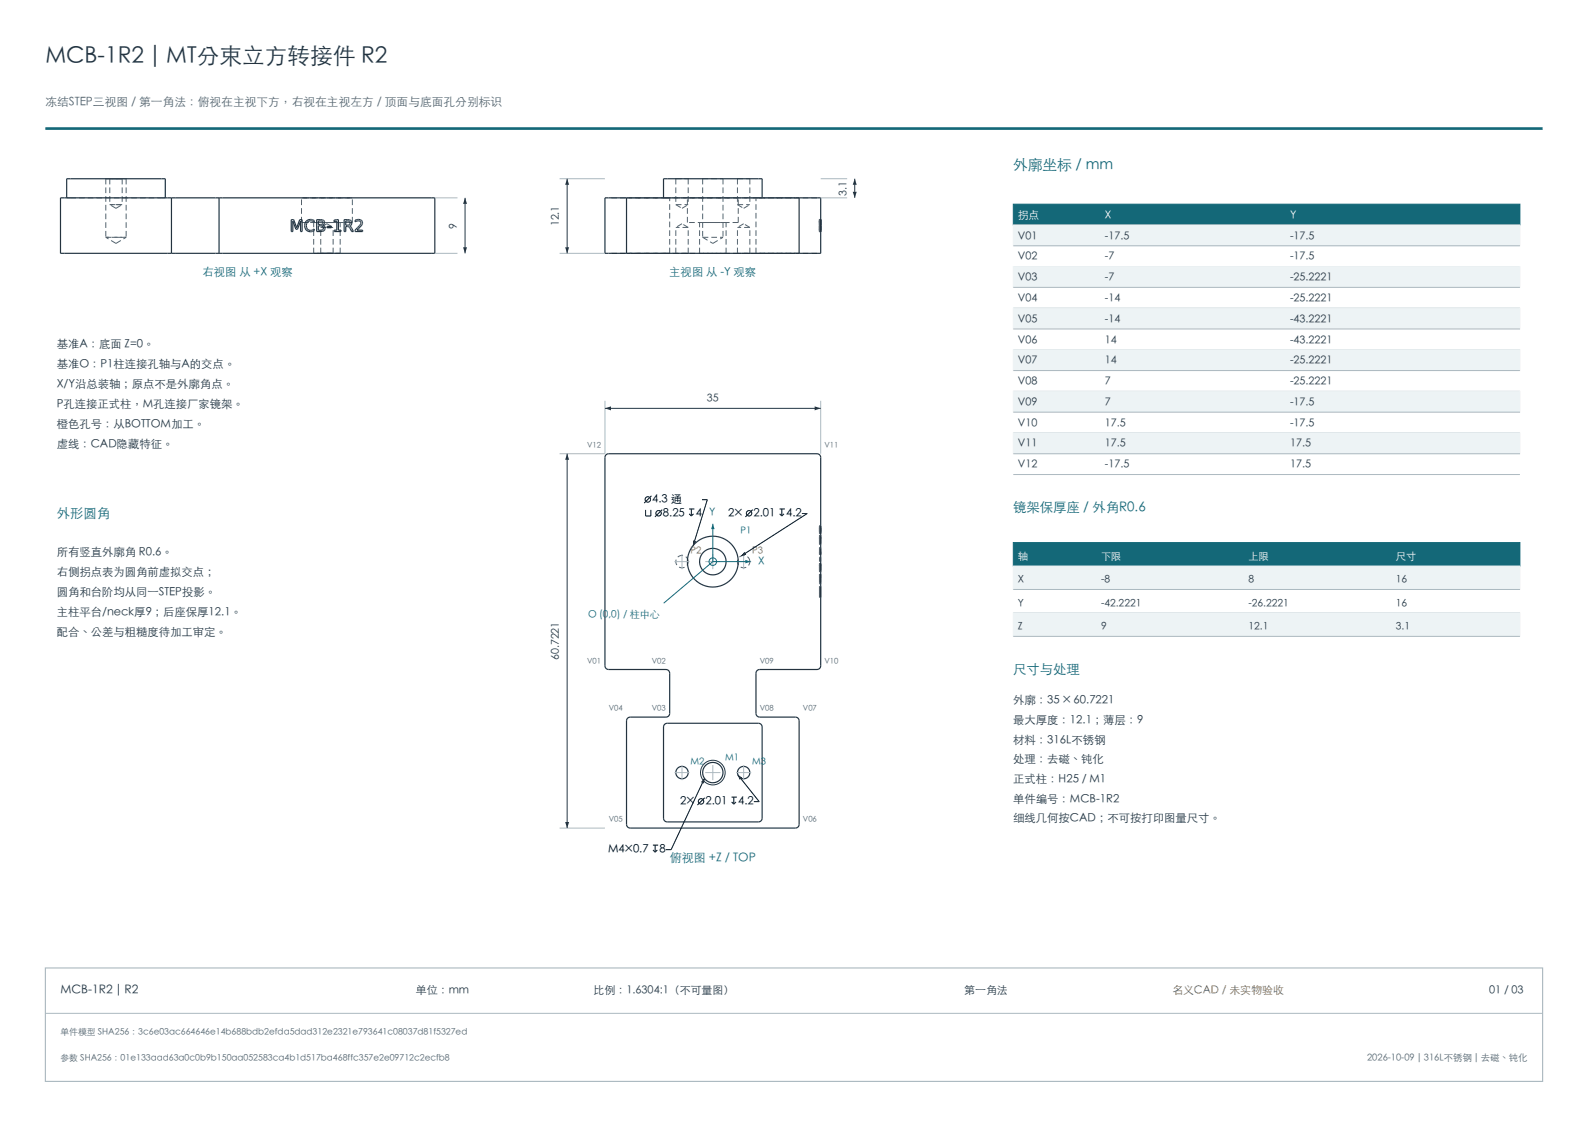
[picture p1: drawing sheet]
<svg xmlns="http://www.w3.org/2000/svg" width="420mm" height="297mm" viewBox="0 0 420 297" stroke-linecap="round" stroke-linejoin="round" font-family="sans-serif">
<path d="M12 34h396" fill="none" stroke="#146878" stroke-width=".7" stroke-linecap="butt"/>
<g fill="none" stroke="#526570" stroke-width=".26" stroke-dasharray="1.5 .8" stroke-linecap="butt">
<path d="M18.6 52.3h-1M18.6 52.3h24.1M28 47.3h2.7M28 47.3v15.5M29 47.3h1.7M29 54.1h1.7M29 47.3v6.8M30.7 47.3h1.6M30.7 47.3h2.7M30.7 54.1h1.6M30.7 55.1l1.6-1M30.7 55.1l-1.7-1"/>
<path d="M32.3 47.3h-3.3M32.3 54.1h-3.3M32.3 47.3v6.8M33.4 47.3h-5.4M33.4 47.3v15.5M43.7 52.3h-1M79.7 52.3h6.8M79.7 58.8h6.8M79.7 58.8v-6.5M83 58.8h3.5M86.5 52.3h6.7M86.5 58.8h3.5"/>
<path d="M86.5 58.8h6.7M86.5 59.2l-1.7 1M86.5 59.2l1.6 1M90 58.8h-7M93.2 52.3h-13.5M93.2 58.8h-13.5M93.2 58.8v-6.5M165.7 52.3h10.4M175.5 52.3h1M176.1 52.3h1M176.1 52.3h-9.4M178.7 47.3h3.3"/>
<path d="M178.7 54.1h3.3M178.7 47.3v6.8M178.7 54.1l1.7 1M180.4 59.2l-1.7 1M180.4 55.1l1.6-1M181.8 58.8v-6.5M182 47.3v6.8M185.8 47.3h5.4M185.8 47.3v15.5M191.2 47.3v15.5M192 58.8h-7M195 47.3h3.3"/>
<path d="M195 54.1h3.3M195 47.3v6.8M195 54.1l1.7 1M195.3 52.3h-13.5M195.3 58.8v-6.5M195.3 58.8h-13.5M196.7 59.2l-1.7 1M196.7 55.1l1.6-1M198.3 47.3v6.8M200.6 52.3h-24.1M200.9 52.3h-1M200.9 52.3h10.5"/>
<path d="M201.6 52.3h-1M210.4 52.3h-9.5M216.1 52.3h-55.1M216.7 58.5v2.1M216.7 58.1v2.1M216.7 58.3v.2M216.7 58.5v.4M216.7 58.9v.2M216.7 59.1v.2M216.7 59.3v.2M216.7 59.5v.1M216.7 59.6v.2"/>
<path d="M216.7 59.8v.3M216.7 58.1v.2M216.7 58.5v.1M216.7 58.6v-.4M216.7 58.2v-.1M216.7 58.1v2.8M216.7 60v.1M216.7 59.9v1.3M216.7 58.3v.3M216.7 58.6v.4M216.7 59v.3M216.7 59.5v.2"/>
<path d="M216.7 59.7v.1M216.7 59.8v.2M216.7 59.9v-.2M216.7 59.7v-.3M216.7 59.4v-.1M216.7 59.3v-.2M216.7 59.1v-.1M216.7 59v-.3M216.7 58.7v-.2M216.7 58.5v-.1M216.7 58.4v.1M216.7 58.5v.2"/>
<path d="M216.7 58.7v-.5M216.7 58.1v-.1M216.7 58v.1M216.7 58.6v.3M216.7 58.7v.4M216.7 59.1v.6M216.7 59.7v.5M216.7 59.7v-.7M216.7 59v-.5M216.7 58.5v-.4M216.7 58.1v.1M216.7 58.2v.1"/>
<path d="M216.7 58.3v.5M216.7 58.8v-.2M216.7 58.6v-.1M216.7 59.9v-.1M216.7 59.8v-.1M216.7 59.7v1.2M216.7 59.1v-.2M216.7 58.9v-.2M216.7 58.7v-.1M216.7 58.4v1M216.7 59.6v-.1M216.7 59.5v-.1"/>
<path d="M216.7 59.4v-.2M216.7 59.2v-.2M216.7 59v-.2M216.7 58.4v1.2M217.1 58.1v2.1M217.1 58.5v2.1M217.1 58.5v-.2M217.1 58.3v-.2M217.1 59.8v-.2M217.1 59.6v-.1M217.1 59.5v-.2M217.1 59.3v-.2"/>
<path d="M217.1 59.1v-.2M217.1 58.9v-.4M217.1 58.6v-.1M217.1 58.5v2.4M217.1 58.1v.1M217.1 58.2v.4M217.1 60v-.2M217.1 59.8v-.1M217.1 59.7v-.2M217.1 59.3v-.3M217.1 59v-.4M217.1 58.6v-.3"/>
<path d="M217.1 59.9v.1M217.1 58.9v-.3M217.1 58.1v-.1M217.1 58v.1M217.1 58.2v.5M217.1 58.7v-.2M217.1 58.5v-.1M217.1 58.4v.1M217.1 58.5v.2M217.1 58.7v.3M217.1 59v.1M217.1 59.1v.2"/>
<path d="M217.1 59.3v.1M217.1 59.4v.3M217.1 59.7v.2M217.1 59.9v.3M217.1 58.5v.1M217.1 58.6v.2M217.1 58.8v-.5M217.1 58.3v-.1M217.1 58.2v-.1M217.1 58.1v.4M217.1 58.5v.5M217.1 59v.7"/>
<path d="M217.1 59.7v.6M217.1 59.7v-.6M217.1 59.1v-.4M217.1 58.5h-.4M217.1 58.1h-.4M217.1 58.3h-.4M217.1 58.9h-.4M217.1 59.1h-.4M217.1 59.3h-.4M217.1 59.5h-.4M217.1 59.6h-.4M217.1 59.8h-.4"/>
<path d="M217.1 58.6h-.4M217.1 58.2h-.4M217.1 60h-.4M217.1 59.9h-.4M217.1 59h-.4M217.1 59.7h-.4M217.1 59.4h-.4M217.1 58.7h-.4M217.1 58.4h-.4M217.1 58h-.4M217.1 58.8h-.4M217.1 59.9v.2"/>
<path d="M217.1 59.8v.1M217.1 59.7v.1M217.1 58.9v.2M217.1 58.7v.2M217.1 58.6v.1M217.1 59.4v-1M217.1 59.5v.1M217.1 59.4v.1M217.1 59.2v.2M217.1 59.2h-.4M217.1 59v.2M217.1 58.8v.2"/>
<path d="M217.1 59.6v-1.2M28 62.8h2.7M30.7 62.8h2.7M30.7 64.4l2.7-1.6M30.7 64.4l-2.7-1.6M33.4 62.8h-5.4M83 67h3.5M83 67v-8.2M84.8 67h1.7M84.8 60.2h1.7M84.8 67v-6.8M86.5 67h1.6"/>
<path d="M86.5 67h3.5M86.5 60.2h1.6M88.1 67h-3.3M88.1 60.2h-3.3M88.1 67v-6.8M90 67h-7M90 67v-8.2M165.7 67h10.4M176.1 67h1M176.1 67h-9.4M177.1 67v-14.7M178.7 67v-6.8"/>
<path d="M182 67h-3.3M182 60.2h-3.3M182 67v-6.8M182 60.2l-1.6-1M185 67v-8.2M185.8 62.8h5.4M185.8 62.8l2.7 1.6M188.5 64.4l2.7-1.6M192 67h-7M192 67v-8.2M195 67v-6.8M198.3 67h-3.3"/>
<path d="M198.3 60.2h-3.3M198.3 67v-6.8M198.3 60.2l-1.6-1M199.9 67v-14.7M200.9 67h-1M200.9 67h10.5M210.4 67h-9.5M216.1 67h-55.1M216.7 61.2v-2.7M216.7 61.2v-3.1M216.7 60.1v.3M216.7 60.4v.3"/>
<path d="M216.7 60.7v.3M216.7 61v.2M216.7 60.9v.3M216.7 60.9v-2.4M216.7 60.4v.8M216.7 61.2v-.8M216.7 60.4v-.2M216.7 60.2v-.2M216.7 60v-.1M216.7 60.9v-.3M216.7 60.6v-.4M216.7 60.2v-.3"/>
<path d="M216.7 60.4v.5M216.7 60.2v.4M216.7 60.6v.3M216.7 60.9v-.1M216.7 60.8v-.1M216.7 60.7v-.2M216.7 60.5v.5M216.7 61v.1M216.7 61.1v.1M216.7 61.2v.1M216.7 61.3v-.1M216.7 61.2v-.3"/>
<path d="M216.7 60.9v-.6M216.7 60.3v-.6M216.7 60.7v-.1M216.7 60.6v-.3M216.7 60.3v-.2M216.7 60.1v-.2M217.1 61.2v-3.1M217.1 61.2v-2.7M217.1 61.2v-.2M217.1 61v-.3M217.1 60.7v-.3M217.1 60.4v-.3"/>
<path d="M217.1 60.1v-.3M217.1 60.9v.3M217.1 60.9v-2.8M217.1 60.1v-.1M217.1 61.2v-1.3M217.1 60v.2M217.1 60.2v.2M217.1 60.4v.8M217.1 61.2v-.8M217.1 60.9v-.5M217.1 60.2v.4M217.1 60.6v.3"/>
<path d="M217.1 60.3v.6M217.1 61.2v.1M217.1 61.3v-.1M217.1 61.2v-.1M217.1 61.1v-.1M217.1 61v-.5M217.1 60.5v.2M217.1 60.7v.1M217.1 60.8v.1M217.1 60.9v-.3M217.1 60.6v-.4M217.1 60.2v-.5"/>
<path d="M217.1 60.2v-.3M217.1 61.2h-.4M217.1 60.6h-.4M217.1 60.2h-.4M217.1 60.1h-.4M217.1 60.4h-.4M217.1 60.7h-.4M217.1 61h-.4M217.1 60.9h-.4M217.1 60.8h-.4M217.1 60.5h-.4M217.1 61.1h-.4"/>
<path d="M217.1 61.3h-.4M217.1 60.3h-.4M217.1 60.6v.1M217.1 60.3v.3M217.1 60.1v.2M217.1 60.9v-1.2M216.7 139.1v2M216.7 139.9v-.2M216.7 139.7v-.1M216.7 139.6v-.1M216.7 139.5v.1M216.7 139.6v.1"/>
<path d="M216.7 139.7v.2M216.7 139.9v.3M216.7 139.7v-.3M216.7 139.4v-.2M216.7 139.2v-.1M216.7 139.1v.1M216.7 139.2v.1M216.7 139.3v.2M216.7 139.6v.2M216.7 139.8v.3M217.1 139.1v1.5M217.1 139.8v-.2"/>
<path d="M217.1 139.6v-.1M217.1 139.5v-.2M217.1 139.3v-.1M217.1 139.2v-.1M217.1 139.1v.1M217.1 139.2v.2M217.1 139.4v.3M217.1 139.7v.5M217.1 139.9v-.2M217.1 139.7v-.1M217.1 139.5v.1M217.1 139.6v.1"/>
<path d="M217.1 139.7v.2M217.1 139.9v.2M217.1 139.1h-.4M217.1 139.9h-.4M217.1 139.7h-.4M217.1 139.6h-.4M217.1 139.5h-.4M217.1 139.4h-.4M217.1 139.2h-.4M217.1 139.3h-.4M182 148.5a1.64 1.64 0 0 0-2.3-1.4 1.64 1.64 0 0 0-.3 2.7 1.64 1.64 0 0 0 2.6-.9v-.4M198.3 148.5a1.64 1.64 0 0 0-2.3-1.4 1.64 1.64 0 0 0-.3 2.7 1.64 1.64 0 0 0 2.6-.9v-.4"/>
<path d="M216.7 155.1v.4M216.7 155.5v.8M216.7 156.3v.4M216.7 156.7v.9M216.7 157.6v.4M216.7 158v-.7M216.7 157.3v-.8M216.7 156.5v-.8M216.7 155.7v-.6M216.7 149.4v-.2M216.7 149.2v-.1M216.7 149.1v.1"/>
<path d="M216.7 149.2v.1M216.7 149.3v.1M216.7 149.4v.3M216.7 149.7v-.3M216.7 149.1v-.1M216.7 149v.1M216.7 149.1v.2M216.7 149.3v.3M216.7 149.6v.5M216.7 150.1v1.1M216.7 151.2v-1.1M216.7 150.1v-.4"/>
<path d="M216.7 145.9v.8M216.7 146.7v-.8M216.7 145.9v-.4M216.7 145.5v-.7M216.7 144.8v1.8M216.7 146.6v-.7M216.7 142.2v-.1M216.7 142.1v-.1M216.7 142v-.5M216.7 141.5v.5M216.7 142v.4M216.7 142.4v.1"/>
<path d="M216.7 142.5v.2M216.7 142.7v.2M216.7 142.9v.2M216.7 143.1v.5M216.7 143.6v.4M216.7 144v-1M216.7 143v-.4M216.7 142.6v-.4M216.7 142.2v-.2M216.7 142v.1M216.7 142.1v.2M216.7 142.3v.2"/>
<path d="M216.7 142.5v-.1M216.7 142.4v-.2M216.7 141.1v-.3M216.7 140.8v-.4M216.7 140.4v-.3M216.7 140.1v-.2M216.7 140.2v.2M216.7 140.4v.2M216.7 140.6v.2M216.7 140.8v.3M216.7 140.8v-.2M216.7 140.6v-.2"/>
<path d="M216.7 140.4v-.2M216.7 140.2v-.5M216.7 140.1v.5M216.7 140.6v-1.5M216.7 152.6v.3M216.7 152.9v.4M216.7 153.3v.4M216.7 153.7v.2M216.7 153.9v.1M216.7 152.6v-.2M216.7 152.4v-.3M216.7 152.1v-.2"/>
<path d="M216.7 151.9v.2M216.7 152.1v.3M216.7 152.4v.2M216.7 152.9v.6M216.7 153.5v.5M216.7 154v.3M216.7 154.3v.1M216.7 152.9v-.3M216.7 147.4v1.1M216.7 150.8v-.7M216.7 150.1v-.3M216.7 149.8v-.2"/>
<path d="M216.7 149.6v-.1M216.7 150.8v-.6M216.7 150.2v-.3M216.7 149.9v-.2M216.7 149.7v-.1M216.7 143.6v-.6M216.7 143v-.2M216.7 142.8v-.2M216.7 142.6v-.2M217.1 155.5v-.4M217.1 155.1v.6M217.1 155.7v.8"/>
<path d="M217.1 156.5v.8M217.1 157.3v.7M217.1 158v-.4M217.1 157.6v-.9M217.1 156.7v-.4M217.1 156.3v-.8M217.1 149.2v.2M217.1 149.4v.3M217.1 149.7v.4M217.1 150.1v1.1M217.1 151.2v-1.1M217.1 150.1v-.5"/>
<path d="M217.1 149.6v-.3M217.1 149.3v-.2M217.1 149.1v-.1M217.1 149v.1M217.1 149.1v.1M217.1 149.7v-.3M217.1 149.4v-.1M217.1 149.3v-.1M217.1 149.2v-.1M217.1 146.7v-.8M217.1 145.9v.7M217.1 146.6v-1.8"/>
<path d="M217.1 144.8v.7M217.1 145.5v.4M217.1 145.9v.8M217.1 142.1v.1M217.1 142.2v.2M217.1 142.4v.1M217.1 142.5v-.2M217.1 142.3v-.2M217.1 142.1v-.1M217.1 142v.2M217.1 142.2v.4M217.1 142.6v.4"/>
<path d="M217.1 143v1M217.1 144v-.4M217.1 143.6v-.5M217.1 143.1v-.2M217.1 142.9v-.2M217.1 142.7v-.2M217.1 142.5v-.1M217.1 142.4v-.4M217.1 142v-.5M217.1 141.5v.5M217.1 142v.1M217.1 140.6v-.5"/>
<path d="M217.1 140.1v-.3M217.1 140.2v.2M217.1 140.4v.2M217.1 140.6v.2M217.1 140.8v.3M217.1 141.1v-.3M217.1 140.8v-.2M217.1 140.6v-.2M217.1 140.4v-.2M217.1 140.2v-.3M217.1 140.1v.3M217.1 140.4v.4"/>
<path d="M217.1 141.1v-2M217.1 152.9v-.3M217.1 152.6v-.2M217.1 152.4v-.3M217.1 152.1v-.2M217.1 151.9v.2M217.1 152.1v.3M217.1 152.4v.2M217.1 152.6v.3M217.1 152.9v.6M217.1 153.5v.5M217.1 154v.3"/>
<path d="M217.1 154.3v.1M217.1 152.9v.4M217.1 153.3v.4M217.1 153.7v.2M217.1 153.9v.1M217.1 148.5v-1.1M217.1 155.1h-.4M217.1 155.5h-.4M217.1 156.3h-.4M217.1 156.7h-.4M217.1 157.6h-.4M217.1 158h-.4"/>
<path d="M217.1 157.3h-.4M217.1 156.5h-.4M217.1 155.7h-.4M217.1 149.4h-.4M217.1 149.2h-.4M217.1 149.1h-.4M217.1 149.3h-.4M217.1 149.7h-.4M217.1 149h-.4M217.1 149.6h-.4M217.1 150.1h-.4M217.1 151.2h-.4"/>
<path d="M217.1 145.9h-.4M217.1 146.7h-.4M217.1 145.5h-.4M217.1 144.8h-.4M217.1 146.6h-.4M217.1 142.2h-.4M217.1 142.1h-.4M217.1 142h-.4M217.1 141.5h-.4M217.1 142.4h-.4M217.1 142.5h-.4M217.1 142.7h-.4"/>
<path d="M217.1 142.9h-.4M217.1 143.1h-.4M217.1 143.6h-.4M217.1 144h-.4M217.1 143h-.4M217.1 142.6h-.4M217.1 142.3h-.4M217.1 141.1h-.4M217.1 140.1h-.4M217.1 140.2h-.4M217.1 140.4h-.4M217.1 140.6h-.4"/>
<path d="M217.1 140.8h-.4M217.1 152.6h-.4M217.1 152.9h-.4M217.1 153.3h-.4M217.1 153.7h-.4M217.1 153.9h-.4M217.1 154h-.4M217.1 152.4h-.4M217.1 152.1h-.4M217.1 151.9h-.4M217.1 153.5h-.4M217.1 154.3h-.4"/>
<path d="M217.1 154.4h-.4M217.1 147.4h-.4M217.1 148.5h-.4M217.1 150.1v.7M217.1 150.8h-.4M217.1 149.8v.3M217.1 149.8h-.4M217.1 149.6v.2M217.1 149.5v.1M217.1 149.5h-.4M217.1 150.2v.6M217.1 150.2h-.4"/>
<path d="M217.1 149.9v.3M217.1 149.9h-.4M217.1 149.7v.2M217.1 149.6v.1M217.1 143v.6M217.1 142.8v.2M217.1 142.8h-.4M217.1 142.6v.2M217.1 142.4v.2"/>
</g>
<g fill="none" stroke="#243746" stroke-width=".32">
<path d="M17.6 52.3v-5h26.1v5M45.3 52.3h-29.3v14.7h29.3M45.3 52.3h12.6M45.3 52.3v14.7M57.9 52.3h57.1v14.7h-57.1M57.9 52.3v14.7M77 58.1h.7l.8 2.1 .8-2.1h.6v3.1h-.4v-2.7l-.8 2.1h-.4l-.9-2.1v2.7h-.4zM81 58.5a1.74 1.74 0 0 1 2.1-.2v.5a1.25 1.25 0 0 0-1.6-.2 1.25 1.25 0 0 0-.4 1.6 1.21 1.21 0 0 0 2 .3v.5a1.65 1.65 0 0 1-2.2-.3 1.65 1.65 0 0 1 .1-2.2zM83.8 58.1h1.1a.76 .76 0 0 1 .9 .5 .76 .76 0 0 1-.5 .9 .88 .88 0 0 1 .7 1.1 .88 .88 0 0 1-1.1 .6h-1.1zM84.2 59.7h.7a.58 .58 0 0 1 .6 .6 .58 .58 0 0 1-.6 .6h-.7zM84.2 58.4h.6a.49 .49 0 0 1 .6 .5 .49 .49 0 0 1-.6 .5h-.6zM86.5 59.9h1.1v.3h-1.1z"/>
<path d="M88.3 58.2l1.2-.1v2.8h.7v.3h-1.8v-.3h.7v-2.4l-.8 .1zM91 58.1h1a.88 .88 0 0 1 1 .6 .88 .88 0 0 1-.5 1.1l1 1.4h-.5l-.5-1-.6-.3h-.5v1.3h-.4zM91.4 58.4h.6a.56 .56 0 0 1 .6 .6 .56 .56 0 0 1-.6 .6h-.6zM93.9 58.2a1.11 1.11 0 0 1 1.4-.1 1.11 1.11 0 0 1 .4 1.4l-1.3 1.4h1.5v.3h-2v-.3l1-1a.75 .75 0 0 0 .5-1 .75 .75 0 0 0-1-.4l-.5 .2zM165.7 52.3h-5.7v14.7h5.7M165.7 52.3h45.7M165.7 52.3v14.7M175.5 52.3v-5h26.1v5M211.4 52.3h5.7v14.7h-5.7M211.4 52.3v14.7M45.3 67h12.6M165.7 67h45.7"/>
<path d="M160.4 120.2l.6-.2h55.1l.4 .1 .5 .5v55.7l-.3 .5-.6 .3h-15.2l-.6 .2-.4 .7v10.7l.3 .6 .7 .4h9.5l.6 .2 .3 .5 .1 27.6-.3 .6-.3 .3-44.1 .1-.6-.2-.3-.4-.1-28 .4-.5 .6-.2h9.4l.8-.4 .2-.6v-10.7l-.2-.6-.8-.3h-15.1l-.6-.3-.4-.5v-55.3zM175.9 191.5l.6-.2h24.1l.8 .4 .2 .6v24.1l-.4 .8-.6 .2h-24.1l-.8-.4-.2-.6v-24.1z"/>
<circle cx="188.5" cy="148.5" r="6.7"/>
<circle cx="188.5" cy="148.5" r="3.5"/>
<circle cx="180.4" cy="204.3" r="1.64"/>
<circle cx="188.5" cy="204.3" r="2.69"/>
<circle cx="196.7" cy="204.3" r="1.64"/>
</g>
<path d="M160 106v14M217.1 106v14" fill="none" stroke="#acb9c0" stroke-width=".26"/>
<path d="M160 108h57.1" fill="none" stroke="#243746" stroke-width=".26"/>
<g fill="#243746">
<path d="M160 108l1.6-.5v1z"/>
<path d="M215.5 107.5l1.6 .5-1.6 .5z"/>
</g>
<path d="M148 120h12M148 219h12" fill="none" stroke="#acb9c0" stroke-width=".26"/>
<path d="M150 120v99" fill="none" stroke="#243746" stroke-width=".26"/>
<g fill="#243746">
<path d="M149.5 217.4h1l-.5 1.6z"/>
<path d="M150 120l.5 1.6h-1z"/>
</g>
<path d="M148 47.3h12M148 67h12" fill="none" stroke="#acb9c0" stroke-width=".26"/>
<path d="M150 47.3v19.7" fill="none" stroke="#243746" stroke-width=".26"/>
<g fill="#243746">
<path d="M149.5 65.4h1l-.5 1.6z"/>
<path d="M150 47.3l.5 1.6h-1z"/>
</g>
<path d="M115 52.3h6M115 67h6" fill="none" stroke="#acb9c0" stroke-width=".26"/>
<path d="M123 52.3v14.7" fill="none" stroke="#243746" stroke-width=".26"/>
<g fill="#243746">
<path d="M122.5 65.4h1l-.5 1.6z"/>
<path d="M123 52.3l.5 1.6h-1z"/>
</g>
<path d="M217.1 52.3h7M217.1 47.3h7" fill="none" stroke="#acb9c0" stroke-width=".26"/>
<path d="M226.1 47.3v5" fill="none" stroke="#243746" stroke-width=".26"/>
<g fill="#243746">
<path d="M225.5 50.7h1.1l-.5 1.6z"/>
<path d="M226.1 47.3l.5 1.6h-1.1z"/>
</g>
<path d="M178.4 148.5h4M180.4 146.5v4M186.5 148.5h4M188.5 146.5v4M194.7 148.5h4M196.7 146.5v4M178.4 204.3h4M180.4 202.3v4M186.5 204.3h4M188.5 202.3v4M194.7 204.3h4M196.7 202.3v4" fill="none" stroke="#acb9c0" stroke-width=".26"/>
<circle cx="188.5" cy="204.3" r="3.3" fill="none" stroke="#243746" stroke-width=".26"/>
<g fill="none" stroke="#146878" stroke-width=".26">
<path d="M198.5 148.5h-10l-13 11"/>
<circle cx="188.5" cy="148.5" r="1"/>
</g>
<path d="M197.1 148.1l1.4 .4-1.4 .5z" fill="#146878"/>
<path d="M188.5 138.5v10" fill="none" stroke="#146878" stroke-width=".26"/>
<path d="M188.5 138.5l.5 1.4h-.9z" fill="#146878"/>
<g fill="#146878" stroke="#146878" stroke-width=".26">
<path d="M268 54h134v5.5h-134z" fill-rule="evenodd"/>
<path d="M268 143.5h134v6.2h-134z" fill-rule="evenodd"/>
</g>
<g fill="#edf3f5" stroke="#edf3f5" stroke-width=".26">
<path d="M268 59.5h134v5.5h-134z" fill-rule="evenodd"/>
<path d="M268 70.5h134v5.5h-134z" fill-rule="evenodd"/>
<path d="M268 81.5h134v5.5h-134z" fill-rule="evenodd"/>
<path d="M268 92.5h134v5.5h-134z" fill-rule="evenodd"/>
<path d="M268 103.5h134v5.5h-134z" fill-rule="evenodd"/>
<path d="M268 114.5h134v5.5h-134z" fill-rule="evenodd"/>
<path d="M268 149.7h134v6.2h-134z" fill-rule="evenodd"/>
<path d="M268 162.1h134v6.2h-134z" fill-rule="evenodd"/>
</g>
<g fill="none" stroke="#acb9c0" stroke-width=".26">
<path d="M268 65h134M268 70.5h134M268 76h134M268 81.5h134M268 87h134M268 92.5h134M268 98h134M268 103.5h134M268 109h134M268 114.5h134M268 120h134M268 125.5h134"/>
<path d="M268 155.9h134M268 162.1h134M268 168.3h134M12 268h396"/>
</g>
<path d="M12 256h396v30h-396z" fill="none" stroke="#acb9c0" stroke-width=".3"/>
<g fill="none" stroke="#000" stroke-width=".26">
<path d="M170.7 134.8v1.7h1.4v-1.7M172.3 131.1l-1.9 2M175.1 134.8l-1.9 1.9M182.3 134.6h1.3M182.3 135.9l.5 .6M182.8 134.6v1.9M183.4 135.9l-.6 .6M185.7 132.2h1.4l-3.8 12.1M199.1 134.8l-1.9 1.9M206.2 134.6h1.4M206.2 135.9l.6 .6M206.8 134.6v1.9"/>
<path d="M207.3 135.9l-.5 .6M212.1 135.8h1.4l-17.4 11.2M186.3 205.9l-8.8 18.8h-1.4M186.4 211l-1.9 1.9M193.5 210.8h1.4M193.5 212.1l.6 .6M194.1 210.8v1.9M194.6 212.1l-.5 .6M195.2 205l5.6 7h-1.4M172.7 223.5h1.4M172.7 224.8l.6 .6M173.3 223.5v1.9"/>
<path d="M173.8 224.8l-.5 .6"/>
<circle cx="171.3" cy="132.1" r=".72"/>
<circle cx="174.2" cy="135.7" r=".72"/>
<circle cx="198.1" cy="135.7" r=".72"/>
<circle cx="185.4" cy="211.9" r=".72"/>
</g>
<path d="M183.3 142.9l.8 .3-.8 1.1zM196.9 146l.5 .7-1.3 .3zM186.3 205.9l-.1 1.3-.8-.4zM195.2 205l1.1 .7-.7 .5z" fill="#000"/>
<text font-size="6" fill="#243746" x="12" y="17">MCB-1R2 | MT分束立方转接件 R2</text>
<text font-size="3.9" fill="#146878" x="268" y="45">外廓坐标 / mm</text>
<g font-size="3.5" fill="#146878">
<text x="15" y="137">外形圆角</text>
<text x="268" y="135.5">镜架保厚座 / 外角R0.6</text>
<text x="268" y="178.3">尺寸与处理</text>
</g>
<text font-size="3.2" fill="#146878" x="177.2" y="228">俯视图 +Z / TOP</text>
<text font-size="3.2" fill="#243746" x="16" y="262.8">MCB-1R2 | R2</text>
<text font-size="3.1" fill="#526570" x="12" y="28">冻结STEP三视图 / 第一角法：俯视在主视下方，右视在主视左方 / 顶面与底面孔分别标识</text>
<g font-size="3" fill="#146878">
<text x="53.6" y="73">右视图 从 +X 观察</text>
<text x="177" y="73">主视图 从 -Y 观察</text>
</g>
<g font-size="3" fill="#243746">
<text x="15" y="92">基准A：底面 Z=0。</text>
<text x="15" y="97.3">基准O：P1柱连接孔轴与A的交点。</text>
<text x="15" y="102.6">X/Y沿总装轴；原点不是外廓角点。</text>
<text x="15" y="107.9">P孔连接正式柱，M孔连接厂家镜架。</text>
<text x="15" y="113.2">橙色孔号：从BOTTOM加工。</text>
<text x="15" y="118.5">虚线：CAD隐藏特征。</text>
<text x="15" y="147">所有竖直外廓角 R0.6。</text>
<text x="15" y="152.3">右侧拐点表为圆角前虚拟交点；</text>
<text x="15" y="157.6">圆角和台阶均从同一STEP投影。</text>
<text x="15" y="162.9">主柱平台/neck厚9；后座保厚12.1。</text>
<text x="15" y="168.2">配合、公差与粗糙度待加工审定。</text>
<text x="268" y="186.3">外廓：35 × 60.7221</text>
<text x="268" y="191.5">最大厚度：12.1；薄层：9</text>
<text x="268" y="196.7">材料：316L不锈钢</text>
<text x="268" y="201.9">处理：去磁、钝化</text>
<text x="268" y="207.1">正式柱：H25 / M1</text>
<text x="268" y="212.3">单件编号：MCB-1R2</text>
<text x="268" y="217.5">细线几何按CAD；不可按打印图量尺寸。</text>
</g>
<g font-size="3">
<text x="172.5" y="133.1">4.3 通</text>
<text x="175.3" y="136.7">8.25</text>
<text x="184" y="136.7">4 Y</text>
<text x="192.6" y="136.7">2×</text>
<text x="199.3" y="136.7">2.01</text>
<text x="207.9" y="136.7">4.2</text>
<text x="179.9" y="212.9">2×</text>
<text x="186.6" y="212.9">2.01</text>
<text x="195.2" y="212.9">4.2</text>
<text x="160.9" y="225.6">M4×0.7</text>
<text x="174.4" y="225.6">8</text>
</g>
<g font-size="2.9" fill="#fff">
<text x="269.2" y="57.9">拐点</text>
<text x="292.2" y="57.9">X</text>
<text x="341.2" y="57.9">Y</text>
</g>
<g font-size="2.9" fill="#243746">
<text x="269.2" y="63.3">V01</text>
<text x="292.2" y="63.3">-17.5</text>
<text x="341.2" y="63.3">-17.5</text>
<text x="269.2" y="68.8">V02</text>
<text x="292.2" y="68.8">-7</text>
<text x="341.2" y="68.8">-17.5</text>
<text x="269.2" y="74.3">V03</text>
<text x="292.2" y="74.3">-7</text>
<text x="341.2" y="74.3">-25.2221</text>
<text x="269.2" y="79.9">V04</text>
<text x="292.2" y="79.9">-14</text>
<text x="341.2" y="79.9">-25.2221</text>
<text x="269.2" y="85.3">V05</text>
<text x="292.2" y="85.3">-14</text>
<text x="341.2" y="85.3">-43.2221</text>
<text x="269.2" y="90.9">V06</text>
<text x="292.2" y="90.9">14</text>
<text x="341.2" y="90.9">-43.2221</text>
<text x="269.2" y="96.3">V07</text>
<text x="269.2" y="101.9">V08</text>
<text x="292.2" y="96.3">14</text>
<text x="292.2" y="101.9">7</text>
<text x="341.2" y="96.3">-25.2221</text>
<text x="341.2" y="101.9">-25.2221</text>
<text x="269.2" y="107.3">V09</text>
<text x="292.2" y="107.3">7</text>
<text x="341.2" y="107.3">-17.5</text>
<text x="269.2" y="112.9">V10</text>
<text x="292.2" y="112.9">17.5</text>
<text x="341.2" y="112.9">-17.5</text>
<text x="269.2" y="118.4">V11</text>
<text x="292.2" y="118.4">17.5</text>
<text x="341.2" y="118.4">17.5</text>
<text x="269.2" y="123.8">V12</text>
<text x="292.2" y="123.8">-17.5</text>
<text x="341.2" y="123.8">17.5</text>
<text x="110" y="262.8">单位：mm</text>
<text x="157" y="262.8">比例：1.6304:1（不可量图）</text>
<text x="255" y="262.8">第一角法</text>
<text x="393.9" y="262.8">01 / 03</text>
</g>
<text font-size="2.9" fill="#915918" x="310" y="262.8">名义CAD / 未实物验收</text>
<g font-size="2.8" fill="#243746">
<text x="224.1" y="51.8" transform="rotate(-90 224.1 51.8)">3.1</text>
<text x="148" y="59.9" transform="rotate(-90 148 59.9)">12.1</text>
<text x="121" y="60.4" transform="rotate(-90 121 60.4)">9</text>
<text x="187" y="106.3">35</text>
<text x="148" y="174.6" transform="rotate(-90 148 174.6)">60.7221</text>
</g>
<text font-size="2.8" fill="#146878" x="200.5" y="149.5">X</text>
<g font-size="2.7" fill="#fff">
<text x="269.2" y="148">轴</text>
<text x="291.2" y="148">下限</text>
<text x="330.2" y="148">上限</text>
<text x="369.2" y="148">尺寸</text>
</g>
<g font-size="2.7" fill="#243746">
<text x="269.2" y="154.2">X</text>
<text x="291.2" y="154.2">-8</text>
<text x="330.2" y="154.2">8</text>
<text x="369.2" y="154.2">16</text>
<text x="269.2" y="160.4">Y</text>
<text x="291.2" y="160.4">-42.2221</text>
<text x="330.2" y="160.4">-26.2221</text>
<text x="369.2" y="160.4">16</text>
<text x="269.2" y="166.6">Z</text>
<text x="291.2" y="166.6">9</text>
<text x="330.2" y="166.6">12.1</text>
<text x="369.2" y="166.6">3.1</text>
</g>
<text font-size="2.6" fill="#146878" x="155.5" y="163.5">O (0,0) / 柱中心</text>
<g font-size="2.5" fill="#146878">
<text x="195.9" y="141.3">P1</text>
<text x="182.6" y="202.2">M2</text>
<text x="191.8" y="201.1">M1</text>
<text x="198.9" y="202.2">M3</text>
</g>
<g font-size="2.5" fill="#915918">
<text x="182.6" y="146.4">P2</text>
<text x="198.9" y="146.4">P3</text>
</g>
<text font-size="2.5" fill="#526570" x="361.6" y="280.7">2026-10-09 | 316L不锈钢 | 去磁、钝化</text>
<g font-size="2.3" fill="#526570">
<text x="16" y="273.8">单件模型 SHA256：3c6e03ac664646e14b688bdb2efda5dad312e2321e793641c08037d81f5327ed</text>
<text x="16" y="280.7">参数 SHA256：01e133aad63a0c0b9b150aa052583ca4b1d517ba468ffc357e2e09712c2ecfb8</text>
</g>
<g font-size="2" fill="#526570">
<text x="155.3" y="118.5">V12</text>
<text x="218.1" y="118.5">V11</text>
<text x="155.3" y="175.6">V01</text>
<text x="172.4" y="175.6">V02</text>
<text x="200.9" y="175.6">V09</text>
<text x="218.1" y="175.6">V10</text>
<text x="161" y="188.2">V04</text>
<text x="172.4" y="188.2">V03</text>
<text x="200.9" y="188.2">V08</text>
<text x="212.4" y="188.2">V07</text>
<text x="161" y="217.5">V05</text>
<text x="212.4" y="217.5">V06</text>
</g>
</svg>
